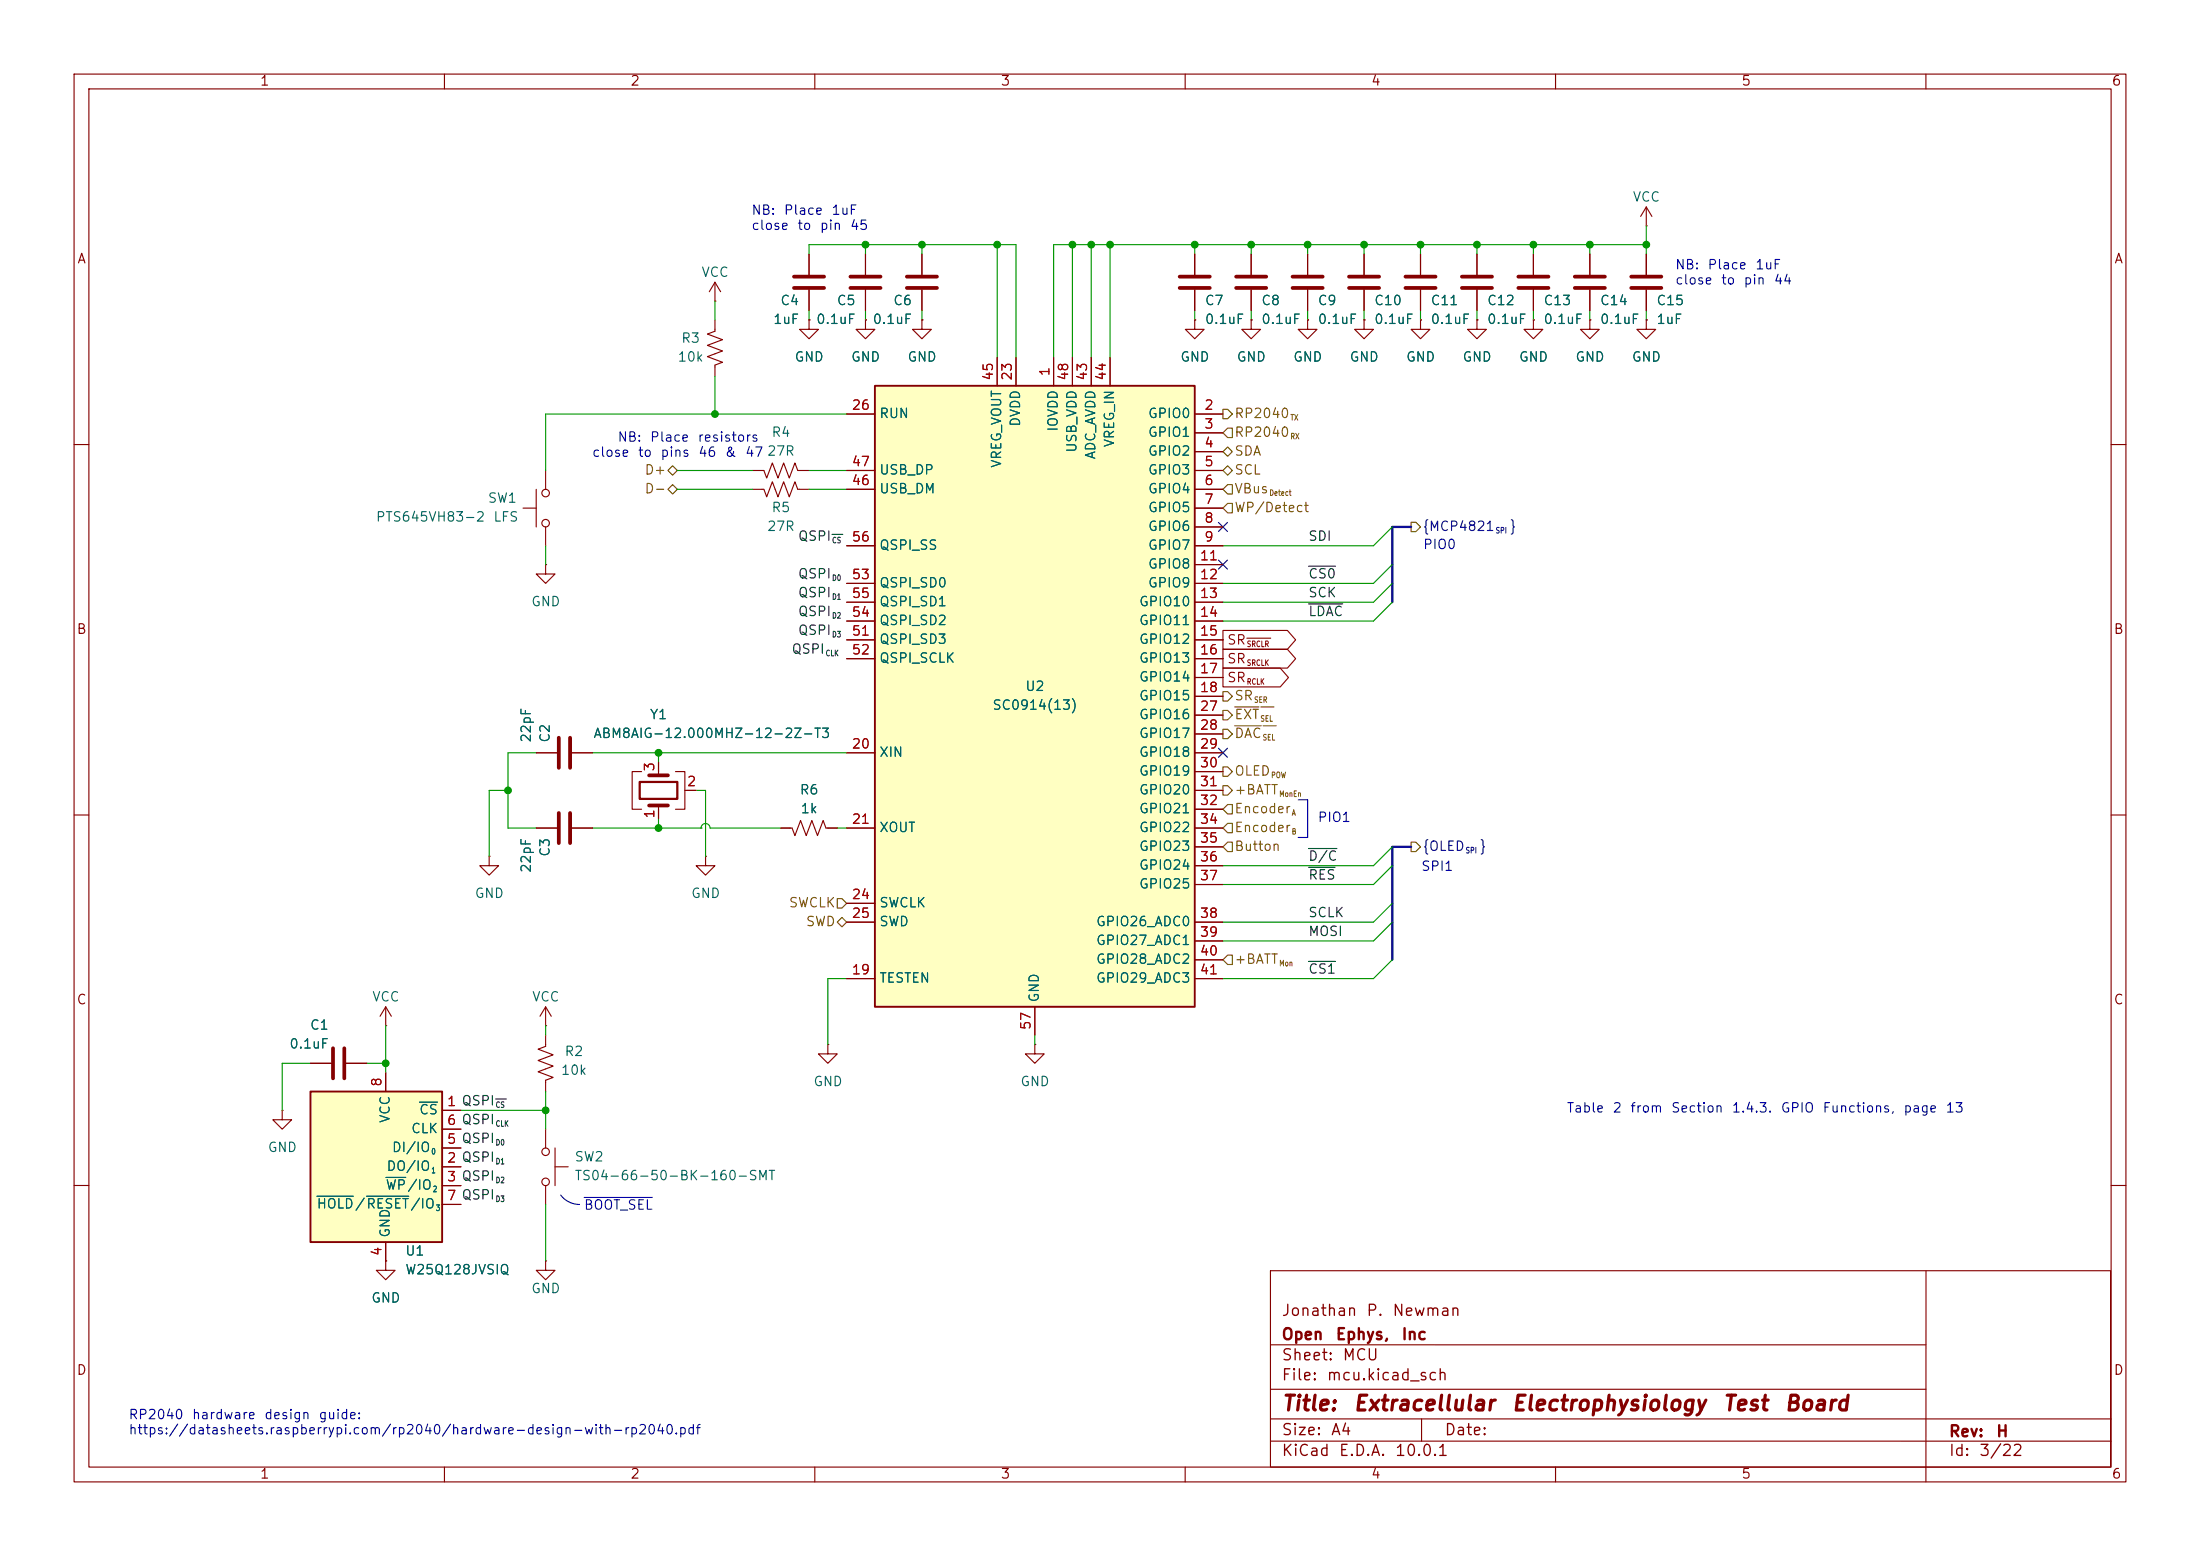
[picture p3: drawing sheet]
<svg xmlns="http://www.w3.org/2000/svg" width="297mm" height="210mm" viewBox="0 0 297 210" stroke-linecap="round" stroke-linejoin="round" font-family="sans-serif">
<g fill="none" stroke="#840000" stroke-width=".15">
<path d="M10 10h277v190h-277zM12 12h273v186h-273zM60 10v2M110 10v2M160 10v2M210 10v2M260 10v2M109.2 34.3v2.8M109.2 39.1v2.8M124.5 34.3v2.8M124.5 39.1v2.8M222.2 30.5h.1"/>
<path d="M222.2 27.9l.8 1.3M222.2 27.9l-.7 1.3M222.2 27.9v2.6M116.8 43.2v1.3h1.3l-1.3 1.2-1.2-1.2h1.2M116.8 43.2h.1M124.5 43.2v1.3h1.2l-1.2 1.2-1.3-1.2h1.3M124.5 43.2h.1M199.4 43.2v1.3h-1.3l1.3 1.2 1.3-1.2h-1.3M199.4 43.2h.1M222.2 43.2v1.3h-1.2l1.2 1.2 1.3-1.2h-1.3M222.2 43.2h.1M10 60h2"/>
<path d="M285 60h2M10 110h2M285 110h2M52.1 138.4h.1M52.1 135.9l.7 1.3M52.1 135.9l-.8 1.3M52.1 135.9v2.5M139.7 141v1.2h-1.3l1.3 1.3 1.3-1.3h-1.3M139.7 141h.1M10 160h2M52.1 170.2v1.3h-1.3l1.3 1.2 1.2-1.2h-1.2M52.1 170.2h.1"/>
<path d="M73.7 170.2v1.3h-1.3l1.3 1.2 1.2-1.2h-1.2M73.7 170.2h.1M171.5 171.5h113.4v26.5h-113.4zM260 171.5v28.5M285 160h2M60 198v2M110 198v2M160 198v2M171.5 194.5h113.5M171.5 191.5h113.5M171.5 187.5h88.5M171.5 181.5h88.5"/>
<path d="M191.9 191.5v3M210 198v2"/>
</g>
<path d="M107.2 37.3h4.1M107.2 38.9h4.1M122.4 37.3h4.1M122.4 38.9h4.1" fill="none" stroke="#840000" stroke-width=".51"/>
<path d="M118.1 52.1h43.2v83.8h-43.2z" fill="#ffffc2"/>
<path d="M118.1 52.1h43.2v83.8h-43.2z" fill="none" stroke="#840000" stroke-width=".25"/>
<g fill="none" stroke="#840000" stroke-width=".15">
<path d="M176.5 34.3v2.8M176.5 39.1v2.8M184.1 34.3v2.8M184.1 39.1v2.8M114.3 55.9h3.8M134.6 48.3v3.8M137.2 48.3v3.8M142.2 48.3v3.8M144.8 48.3v3.8M147.3 48.3v3.8M149.9 48.3v3.8M161.3 55.9h3.8"/>
<path d="M161.3 58.4h3.8M184.1 43.2v1.3h-1.2l1.2 1.2 1.3-1.2h-1.3M184.1 43.2h.1M191.8 43.2v1.3h-1.3l1.3 1.2 1.2-1.2h-1.2M191.8 43.2h.1M214.6 43.2v1.3h-1.2l1.2 1.2 1.3-1.2h-1.3M214.6 43.2h.1M114.3 63.5h3.8M114.3 66h3.8M114.3 73.7h3.8M114.3 78.7h3.8M161.3 61h3.8"/>
<path d="M161.3 63.5h3.8M161.3 66h3.8M161.3 68.6h3.8M161.3 71.1h3.8M161.3 73.7h3.8M161.3 76.2h3.8M161.3 78.7h3.8M114.3 81.3h3.8M114.3 83.8h3.8M114.3 86.4h3.8M114.3 88.9h3.8M161.3 81.3h3.8"/>
<path d="M161.3 83.8h3.8M161.3 86.4h3.8M161.3 88.9h3.8M161.3 91.4h3.8M161.3 94h3.8M161.3 96.5h3.8M161.3 99.1h3.8M72.4 101.6h2.8M77.2 101.6h2.8M86.6 104.1h-1.3v5.1h1.3M88.9 102.9v1.7M88.9 108.7v1.8"/>
<path d="M91.2 104.1h1.3v5.1h-1.3M92.5 106.7h1.5M114.3 101.6h3.8M114.3 111.8h3.8M161.3 101.6h3.8M161.3 111.8h3.8M161.3 104.1h3.8M161.3 106.7h3.8M161.3 109.2h3.8M161.3 114.3h3.8M161.3 116.8h3.8M161.3 119.4h3.8"/>
<path d="M114.3 132.1h3.8M114.3 121.9h3.8M114.3 124.5h3.8M139.7 135.9v3.8M161.3 132.1h3.8M161.3 124.5h3.8M161.3 127h3.8M161.3 129.5h3.8M111.8 141v1.2h-1.3l1.3 1.3 1.2-1.3h-1.2M111.8 141h.1"/>
</g>
<path d="M174.5 37.3h4.1M174.5 38.9h4.1M182.1 37.3h4.1M182.1 38.9h4.1M75.4 99.6v4M77 99.6v4M87.6 108.7h2.6M87.6 104.6h2.6" fill="none" stroke="#840000" stroke-width=".51"/>
<path d="M86.4 105.5h5v2.3h-5z" fill="none" stroke="#840000" stroke-width=".3"/>
<path d="M41.9 147.3h17.8v20.3h-17.8z" fill="#ffffc2"/>
<path d="M41.9 147.3h17.8v20.3h-17.8z" fill="none" stroke="#840000" stroke-width=".25"/>
<g fill="none" stroke="#840000" stroke-width=".15">
<path d="M96.5 38.1l.8 1.3M96.5 38.1l-.7 1.3M96.5 38.1v2.5M109.2 34.3v2.8M109.2 39.1v2.8M116.8 34.3v2.8M116.8 39.1v2.8M124.5 34.3v2.8M124.5 39.1v2.8M161.3 34.3v2.8M161.3 39.1v2.8M168.9 34.3v2.8"/>
<path d="M168.9 39.1v2.8M176.5 34.3v2.8M176.5 39.1v2.8M184.1 34.3v2.8M184.1 39.1v2.8M191.8 34.3v2.8M191.8 39.1v2.8M199.4 34.3v2.8M199.4 39.1v2.8M207 34.3v2.8M207 39.1v2.8M214.6 34.3v2.8"/>
<path d="M214.6 39.1v2.8M222.2 34.3v2.8M222.2 39.1v2.8M96.5 40.6h.1M96.5 43.2v1.5l-1 .4 2 .7-2 .8 2 .8-2 .7 2 .8-1 .4v1.5M109.2 43.2v1.3h1.3l-1.3 1.2-1.3-1.2h1.3M109.2 43.2h.1M114.3 55.9h3.8M116.8 43.2h.1M124.5 43.2h.1M134.6 48.3v3.8M137.2 48.3v3.8"/>
<path d="M142.2 48.3v3.8M144.8 48.3v3.8M147.3 48.3v3.8M149.9 48.3v3.8M161.3 43.2v1.3h-1.3l1.3 1.2 1.3-1.2h-1.3M161.3 43.2h.1M161.3 55.9h3.8M161.3 58.4h3.8M168.9 43.2v1.3h-1.3l1.3 1.2 1.3-1.2h-1.3M168.9 43.2h.1M176.5 43.2v1.3h-1.2l1.2 1.2 1.3-1.2h-1.3M176.5 43.2h.1"/>
<path d="M184.1 43.2h.1M191.8 43.2h.1M199.4 43.2h.1M207 43.2v1.3h-1.3l1.3 1.2 1.3-1.2h-1.3M207 43.2h.1M214.6 43.2h.1M222.2 43.2h.1M70.6 68.6h1.8M72.4 66v5.1M73.7 76.2v1.3h-1.3l1.3 1.2 1.2-1.2h-1.2M73.7 76.2h.1M73.7 63.5v2.5"/>
<path d="M73.7 71.1v2.6M101.6 66h1.5l.4 1.1 .8-2.1 .7 2.1 .8-2.1 .8 2.1 .7-2.1 .4 1h1.5M101.6 63.5h1.5l.4 1 .8-2 .7 2 .8-2 .8 2 .7-2 .4 1h1.5M114.3 66h3.8M114.3 63.5h3.8M114.3 73.7h3.8M114.3 78.7h3.8M161.3 66h3.8M161.3 63.5h3.8M161.3 68.6h3.8M161.3 61h3.8M161.3 71.1h3.8"/>
<path d="M161.3 73.7h3.8M161.3 76.2h3.8M161.3 78.7h3.8M114.3 81.3h3.8M114.3 83.8h3.8M114.3 86.4h3.8M114.3 88.9h3.8M161.3 81.3h3.8M161.3 83.8h3.8M161.3 86.4h3.8M161.3 88.9h3.8M161.3 91.4h3.8"/>
<path d="M161.3 94h3.8M161.3 96.5h3.8M161.3 99.1h3.8M165.1 90.2h7.7l1.1 1.2-1.1 1.3h-7.7zM165.1 85.1h8.7l1.1 1.3-1.1 1.2h-8.7zM165.1 87.6h8.7l1.1 1.3-1.1 1.3h-8.7zM168.3 86.1h3.2M66 115.6v1.2h-1.2l1.2 1.3 1.3-1.3h-1.3M66 115.6h.1M72.4 111.8h2.8M72.4 101.6h2.8M77.2 111.8h2.8"/>
<path d="M77.2 101.6h2.8M88.9 102.9v1.2M88.9 109.2v1.3M92.7 106.7h1.3M95.2 115.6v1.2h-1.2l1.2 1.3 1.3-1.3h-1.3M95.2 115.6h.1M105.4 111.8h1.5l.4 1 .8-2.1 .7 2.1 .8-2.1 .8 2.1 .7-2.1 .4 1.1h1.5M114.3 111.8h3.8M114.3 101.6h3.8M161.3 111.8h3.8M161.3 101.6h3.8M161.3 106.7h3.8"/>
<path d="M161.3 104.1h3.8M161.3 109.2h3.8M161.3 114.3h3.8M161.3 116.8h3.8M161.3 119.4h3.8M73.7 138.4h.1M73.7 139.7v1.5l-1.1 .4 2.1 .8-2.1 .7 2.1 .8-2.1 .8 2.1 .7-1 .4v1.5M73.7 135.9v2.5M73.7 135.9l.7 1.3M73.7 135.9l-.8 1.3M114.3 132.1h3.8M114.3 121.9h3.8"/>
<path d="M114.3 124.5h3.8M139.7 135.9v3.8M161.3 132.1h3.8M161.3 124.5h3.8M161.3 127h3.8M161.3 129.5h3.8M38.1 149.9v1.2h-1.3l1.3 1.3 1.3-1.3h-1.3M38.1 149.9h.1M41.9 143.5h2.8M46.7 143.5h2.8M52.1 144.8v2.5M59.7 149.9h2.5"/>
<path d="M59.7 157.5h2.5M59.7 154.9h2.5M59.7 152.4h2.5M73.7 152.4v2.5M74.9 157.5h1.8M74.9 154.9v5.1M52.1 170.2h.1M52.1 167.6v2.6M59.7 160h2.5M59.7 162.6h2.5M73.7 160v2.6"/>
<circle cx="73.7" cy="70.6" r=".51"/>
<circle cx="73.7" cy="66.5" r=".51"/>
<circle cx="73.7" cy="159.5" r=".51"/>
<circle cx="73.7" cy="155.4" r=".51"/>
</g>
<path d="M52.1 158.9h2.7M56.6 148.8h2.5M42.8 161.5h4.9M49.5 161.5h5.7" fill="none" stroke="#006464" stroke-width=".15"/>
<g fill="none" stroke="#840000" stroke-width=".51">
<path d="M114.8 37.3h4.1M114.8 38.9h4.1M159.3 37.3h4M159.3 38.9h4M166.9 37.3h4M166.9 38.9h4M189.7 37.3h4.1M189.7 38.9h4.1M197.4 37.3h4M197.4 38.9h4M205 37.3h4M205 38.9h4"/>
<path d="M212.6 37.3h4.1M212.6 38.9h4.1M220.2 37.3h4.1M220.2 38.9h4.1M75.4 109.7v4.1M77 109.7v4.1M45 141.5v4M46.5 141.5v4"/>
</g>
<g fill="none" stroke="#725600" stroke-width=".15">
<path d="M165.1 55.2h.6l.7 .7-.7 .6h-.6zM165.7 57.8h.7v1.3h-.7l-.6-.7zM90.2 66l.6-.6 .6 .6-.6 .7zM90.8 62.9l.6 .6-.6 .6-.6-.6zM165.1 61l.6-.7 .7 .7-.7 .6zM165.7 67.9h.7v1.3h-.7l-.6-.6zM165.7 62.9l.7 .6-.7 .6-.6-.6zM165.7 65.4h.7v1.3h-.7l-.6-.7zM190.5 70.5h.6l.7 .6-.7 .7h-.6zM165.1 93.3h.6l.7 .7-.7 .6h-.6zM165.1 95.9h.6l.7 .6-.7 .7h-.6zM165.1 98.4h.6l.7 .7-.7 .6h-.6z"/>
<path d="M166.7 95.4h3.3M166.7 98h3.6M170.2 95.4h1.8M170.5 98h1.8M165.1 106h.6l.7 .7-.7 .6h-.6zM165.1 103.5h.6l.7 .6-.7 .7h-.6zM165.7 108.6h.7v1.3h-.7l-.6-.7zM165.7 113.7h.7v1.2h-.7l-.6-.6zM165.7 111.1h.7v1.3h-.7l-.6-.6zM190.5 113.7h.6l.7 .6-.7 .6h-.6zM113 124.5l.7-.7 .6 .7-.6 .6zM113 121.3h.7l.6 .6-.6 .7h-.7z"/>
<path d="M165.7 128.9h.7v1.3h-.7l-.6-.7z"/>
</g>
<path d="M112.3 72.1h1.5M176.7 76.4h3.6M176.7 81.5h4.6M176.7 117.1h3.5M176.7 114.5h3.8M176.7 129.8h3.6M66.9 148.3h1.5" fill="none" stroke="#0f0f0f" stroke-width=".15"/>
<path d="M175.3 108h1.2v5h-1.2M75.7 161.3a3.2 3.2 0 0 0 2.5 1.3M78.9 161.6h9.2" fill="none" stroke="#0000c2" stroke-width=".15"/>
<path d="M190.5 71.1h-2.5v10.2M190.5 114.3h-2.5v15.2" fill="none" stroke="#000084" stroke-width=".3"/>
<g fill="none" stroke="#009600" stroke-width=".15">
<path d="M109.2 34.3v-1.3h28v15.3M116.8 33v1.3M124.5 33v1.3M134.6 33v15.3M144.8 33v15.3M147.3 33v15.3M149.9 33v15.3M161.3 33v1.3M168.9 33v1.3M176.5 33v1.3M184.1 33v1.3M191.8 33v1.3"/>
<path d="M199.4 33v1.3M207 33v1.3M214.6 33v1.3M222.2 33h-80v15.3M222.2 30.5v3.8M96.5 40.6v2.6M96.5 50.8v5.1M109.2 41.9v1.3M114.3 55.9h-40.6v7.6M116.8 41.9v1.3M124.5 41.9v1.3M161.3 41.9v1.3"/>
<path d="M168.9 41.9v1.3M176.5 41.9v1.3M184.1 41.9v1.3M191.8 41.9v1.3M199.4 41.9v1.3M207 41.9v1.3M214.6 41.9v1.3M222.2 41.9v1.3M73.7 73.7v2.5M91.4 66h10.2M91.4 63.5h10.2M109.2 66h5.1"/>
<path d="M109.2 63.5h5.1M188 78.7l-2.6 2.6h-20.3M188 76.2l-2.6 2.5h-20.3M188 71.1l-2.6 2.6h-20.3M188 81.3l-2.6 2.5h-20.3M68.6 106.7h-2.6v8.9M72.4 101.6h-3.8v10.2h3.8M80 101.6h34.3M80 111.8h14.6M88.9 101.6v1.3M88.9 110.5v1.3M94 106.7h1.2v8.9"/>
<path d="M94.6 111.8h.1M94.6 111.8a.61 .61 0 0 1 .6-.6 .61 .61 0 0 1 .7 .6h9.5M113 111.8h1.3M188 114.3l-2.6 2.5h-20.3M188 116.8l-2.6 2.6h-20.3M52.1 138.4v6.4M73.7 138.4v1.3M114.3 132.1h-2.5v8.9M139.7 139.7v1.3M188 124.5l-2.6 2.5h-20.3M188 121.9l-2.6 2.6h-20.3M188 129.5l-2.6 2.6h-20.3"/>
<path d="M41.9 143.5h-3.8v6.4M49.5 143.5h2.6M62.2 149.9h11.5M73.7 147.3v5.1M73.7 162.6v7.6"/>
</g>
<path d="M164.5 70.5l1.2 1.2M164.5 75.6l1.2 1.2M165.7 70.5l-1.2 1.2M165.7 75.6l-1.2 1.2M164.5 101l1.2 1.2M165.7 101l-1.2 1.2" fill="none" stroke="#000084" stroke-width=".15"/>
<g fill="#009600" stroke="#009600" stroke-width=".14">
<circle cx="52.1" cy="143.5" r=".46"/>
<circle cx="73.7" cy="149.9" r=".46"/>
<circle cx="222.2" cy="33" r=".46"/>
<circle cx="214.6" cy="33" r=".46"/>
<circle cx="207" cy="33" r=".46"/>
<circle cx="176.5" cy="33" r=".46"/>
<circle cx="199.4" cy="33" r=".46"/>
<circle cx="191.8" cy="33" r=".46"/>
<circle cx="184.1" cy="33" r=".46"/>
<circle cx="161.3" cy="33" r=".46"/>
<circle cx="168.9" cy="33" r=".46"/>
<circle cx="147.3" cy="33" r=".46"/>
<circle cx="144.8" cy="33" r=".46"/>
<circle cx="134.6" cy="33" r=".46"/>
<circle cx="124.5" cy="33" r=".46"/>
<circle cx="149.9" cy="33" r=".46"/>
<circle cx="116.8" cy="33" r=".46"/>
<circle cx="88.9" cy="101.6" r=".46"/>
<circle cx="88.9" cy="111.8" r=".46"/>
<circle cx="96.5" cy="55.9" r=".46"/>
<circle cx="68.6" cy="106.7" r=".46"/>
</g>
<g font-size="2" fill="#840000">
<text x="172.9" y="190.9">Title:</text>
<text x="182.6" y="190.9">Extracellular</text>
<text x="203.9" y="190.9">Electrophysiology</text>
<text x="232.5" y="190.9">Test</text>
<text x="240.8" y="190.9">Board</text>
</g>
<g font-size="1.5" fill="#840000">
<text x="172.9" y="178">Jonathan</text>
<text x="184.4" y="178">P.</text>
<text x="187.9" y="178">Newman</text>
<text x="172.9" y="184">Sheet:</text>
<text x="172.9" y="181.2">Open</text>
<text x="180.2" y="181.2">Ephys,</text>
<text x="181.1" y="184">MCU</text>
<text x="189.1" y="181.2">Inc</text>
<text x="172.9" y="186.7">File:</text>
<text x="179" y="186.7">mcu.kicad_sch</text>
<text x="172.9" y="196.9">KiCad</text>
<text x="172.9" y="194.1">Size:</text>
<text x="179.6" y="194.1">A4</text>
<text x="180.6" y="196.9">E.D.A.</text>
<text x="188.2" y="196.9">10.0.1</text>
<text x="194.9" y="194.1">Date:</text>
<text x="263" y="194.3">Rev:</text>
<text x="263" y="196.9">Id:</text>
<text x="267.1" y="196.9">3/22</text>
<text x="269.4" y="194.3">H</text>
</g>
<g font-size="1.3" fill="#840000">
<text x="35" y="11.9">1</text>
<text x="85" y="11.9">2</text>
<text x="135" y="11.9">3</text>
<text x="185" y="11.9">4</text>
<text x="235" y="11.9">5</text>
<text x="285" y="11.9">6</text>
<text x="10.3" y="35.9">A</text>
<text x="285.3" y="35.9">A</text>
<text x="10.3" y="85.9">B</text>
<text x="165.6" y="87.3">SR</text>
<text x="165.6" y="89.9">SR</text>
<text x="285.3" y="85.9">B</text>
<text x="165.6" y="92.4">SR</text>
<text x="10.3" y="135.9">C</text>
<text x="285.3" y="135.9">C</text>
<text x="10.3" y="185.9">D</text>
<text x="285.3" y="185.9">D</text>
<text x="35" y="199.9">1</text>
<text x="85" y="199.9">2</text>
<text x="135" y="199.9">3</text>
<text x="185" y="199.9">4</text>
<text x="235" y="199.9">5</text>
<text x="285" y="199.9">6</text>
</g>
<g font-size="1.3" fill="#0000c2">
<text x="101.3" y="29.3">NB:</text>
<text x="105.7" y="29.3">Place</text>
<text x="112.2" y="29.3">1uF</text>
<text x="101.3" y="31.4">close</text>
<text x="107.5" y="31.4">to</text>
<text x="110.6" y="31.4">pin</text>
<text x="114.7" y="31.4">45</text>
<text x="226.1" y="36.7">NB:</text>
<text x="226.1" y="38.7">close</text>
<text x="230.4" y="36.7">Place</text>
<text x="232.3" y="38.7">to</text>
<text x="235.3" y="38.7">pin</text>
<text x="236.9" y="36.7">1uF</text>
<text x="239.4" y="38.7">44</text>
<text x="83.3" y="59.9">NB:</text>
<text x="87.7" y="59.9">Place</text>
<text x="94.1" y="59.9">resistors</text>
<text x="79.8" y="62">close</text>
<text x="86" y="62">to</text>
<text x="89.1" y="62">pins</text>
<text x="94.2" y="62">46</text>
<text x="97.8" y="62">&amp;</text>
<text x="100.5" y="62">47</text>
<text x="192" y="74.4">PIO0</text>
<text x="177.8" y="111.3">PIO1</text>
<text x="191.8" y="117.9">SPI1</text>
<text x="211.4" y="150.5">Table</text>
<text x="217.6" y="150.5">2</text>
<text x="220" y="150.5">from</text>
<text x="225.5" y="150.5">Section</text>
<text x="233.7" y="150.5">1.4.3.</text>
<text x="240.3" y="150.5">GPIO</text>
<text x="246" y="150.5">Functions,</text>
<text x="256.9" y="150.5">page</text>
<text x="262.6" y="150.5">13</text>
<text x="78.7" y="163.6">BOOT_SEL</text>
<text x="17.3" y="191.9">RP2040</text>
<text x="25.8" y="191.9">hardware</text>
<text x="35.6" y="191.9">design</text>
<text x="42.9" y="191.9">guide:</text>
<text x="17.3" y="193.9">https://datasheets.raspberrypi.com/rp2040/hardware-design-with-rp2040.pdf</text>
</g>
<g font-size="1.3" fill="#006464">
<text x="220.3" y="27.5">VCC</text>
<text x="94.6" y="37.7">VCC</text>
<text x="105.3" y="41.5">C4</text>
<text x="112.9" y="41.5">C5</text>
<text x="120.5" y="41.5">C6</text>
<text x="162.6" y="41.5">C7</text>
<text x="170.2" y="41.5">C8</text>
<text x="177.8" y="41.5">C9</text>
<text x="185.4" y="41.5">C10</text>
<text x="193" y="41.5">C11</text>
<text x="200.7" y="41.5">C12</text>
<text x="208.3" y="41.5">C13</text>
<text x="215.9" y="41.5">C14</text>
<text x="223.5" y="41.5">C15</text>
<text x="91.9" y="46.6">R3</text>
<text x="104.3" y="44">1uF</text>
<text x="110.1" y="44">0.1uF</text>
<text x="117.7" y="44">0.1uF</text>
<text x="162.6" y="44">0.1uF</text>
<text x="170.2" y="44">0.1uF</text>
<text x="177.8" y="44">0.1uF</text>
<text x="185.4" y="44">0.1uF</text>
<text x="193" y="44">0.1uF</text>
<text x="200.7" y="44">0.1uF</text>
<text x="208.3" y="44">0.1uF</text>
<text x="215.9" y="44">0.1uF</text>
<text x="223.5" y="44">1uF</text>
<text x="91.4" y="49.1">10k</text>
<text x="107.2" y="49.1">GND</text>
<text x="114.8" y="49.1">GND</text>
<text x="122.4" y="49.1">GND</text>
<text x="159.3" y="49.1">GND</text>
<text x="166.9" y="49.1">GND</text>
<text x="174.5" y="49.1">GND</text>
<text x="182.1" y="49.1">GND</text>
<text x="189.7" y="49.1">GND</text>
<text x="197.4" y="49.1">GND</text>
<text x="205" y="49.1">GND</text>
<text x="212.6" y="49.1">GND</text>
<text x="220.2" y="49.1">GND</text>
<text x="104.1" y="59.3">R4</text>
<text x="118.6" y="56.7">RUN</text>
<text x="138" y="57.7" transform="rotate(-90 138 57.7)">DVDD</text>
<text x="143.1" y="58.3" transform="rotate(-90 143.1 58.3)">IOVDD</text>
<text x="154.9" y="56.7">GPIO0</text>
<text x="154.9" y="59.3">GPIO1</text>
<text x="103.5" y="61.8">27R</text>
<text x="118.6" y="64.4">USB_DP</text>
<text x="135.5" y="63.2" transform="rotate(-90 135.5 63.2)">VREG_VOUT</text>
<text x="145.6" y="61.2" transform="rotate(-90 145.6 61.2)">USB_VDD</text>
<text x="148.2" y="62.1" transform="rotate(-90 148.2 62.1)">ADC_AVDD</text>
<text x="150.7" y="60.5" transform="rotate(-90 150.7 60.5)">VREG_IN</text>
<text x="154.9" y="61.8">GPIO2</text>
<text x="154.9" y="64.4">GPIO3</text>
<text x="50.6" y="70.7">PTS645VH83-2</text>
<text x="65.8" y="68.2">SW1</text>
<text x="66.5" y="70.7">LFS</text>
<text x="103.5" y="72">27R</text>
<text x="104.1" y="69.4">R5</text>
<text x="118.6" y="66.9">USB_DM</text>
<text x="154.9" y="66.9">GPIO4</text>
<text x="154.9" y="69.4">GPIO5</text>
<text x="154.9" y="72">GPIO6</text>
<text x="118.6" y="74.5">QSPI_SS</text>
<text x="154.9" y="74.5">GPIO7</text>
<text x="154.9" y="77.1">GPIO8</text>
<text x="71.6" y="82.1">GND</text>
<text x="118.6" y="79.6">QSPI_SD0</text>
<text x="118.6" y="82.1">QSPI_SD1</text>
<text x="153.7" y="82.1">GPIO10</text>
<text x="154.9" y="79.6">GPIO9</text>
<text x="118.6" y="87.2">QSPI_SD3</text>
<text x="118.6" y="89.8">QSPI_SCLK</text>
<text x="118.6" y="84.7">QSPI_SD2</text>
<text x="153.7" y="84.7">GPIO11</text>
<text x="153.7" y="87.2">GPIO12</text>
<text x="153.7" y="89.8">GPIO13</text>
<text x="138.3" y="93.6">U2</text>
<text x="153.7" y="92.3">GPIO14</text>
<text x="153.7" y="94.8">GPIO15</text>
<text x="72" y="100.3" transform="rotate(-90 72 100.3)">22pF</text>
<text x="74.5" y="100.3" transform="rotate(-90 74.5 100.3)">C2</text>
<text x="80" y="99.9">ABM8AIG-12.000MHZ-12-2Z-T3</text>
<text x="87.6" y="97.4">Y1</text>
<text x="133.9" y="96.1">SC0914(13)</text>
<text x="153.7" y="97.4">GPIO16</text>
<text x="153.7" y="99.9">GPIO17</text>
<text x="107.9" y="107.5">R6</text>
<text x="118.6" y="102.5">XIN</text>
<text x="153.7" y="102.5">GPIO18</text>
<text x="153.7" y="105">GPIO19</text>
<text x="153.7" y="107.5">GPIO20</text>
<text x="108" y="110.1">1k</text>
<text x="118.6" y="112.6">XOUT</text>
<text x="153.7" y="110.1">GPIO21</text>
<text x="153.7" y="112.6">GPIO22</text>
<text x="72" y="117.9" transform="rotate(-90 72 117.9)">22pF</text>
<text x="74.5" y="115.7" transform="rotate(-90 74.5 115.7)">C3</text>
<text x="153.7" y="115.2">GPIO23</text>
<text x="153.7" y="117.7">GPIO24</text>
<text x="64" y="121.5">GND</text>
<text x="93.2" y="121.5">GND</text>
<text x="118.6" y="122.8">SWCLK</text>
<text x="118.6" y="125.3">SWD</text>
<text x="147.9" y="125.3">GPIO26_ADC0</text>
<text x="153.7" y="120.2">GPIO25</text>
<text x="147.9" y="127.9">GPIO27_ADC1</text>
<text x="147.9" y="130.4">GPIO28_ADC2</text>
<text x="50.2" y="135.5">VCC</text>
<text x="71.7" y="135.5">VCC</text>
<text x="118.6" y="132.9">TESTEN</text>
<text x="140.6" y="135.4" transform="rotate(-90 140.6 135.4)">GND</text>
<text x="147.9" y="132.9">GPIO29_ADC3</text>
<text x="39" y="141.8">0.1uF</text>
<text x="41.8" y="139.3">C1</text>
<text x="76.1" y="142.8">R2</text>
<text x="75.6" y="145.4">10k</text>
<text x="109.7" y="146.9">GND</text>
<text x="137.7" y="146.9">GND</text>
<text x="36.1" y="155.8">GND</text>
<text x="52.8" y="155.8">DI/IO</text>
<text x="52.9" y="151.7" transform="rotate(-90 52.9 151.7)">VCC</text>
<text x="55.4" y="153.3">CLK</text>
<text x="56.5" y="150.7">CS</text>
<text x="52" y="160.9">WP/IO</text>
<text x="52.1" y="158.3">DO/IO</text>
<text x="77.5" y="159.6">TS04-66-50-BK-160-SMT</text>
<text x="77.5" y="157.1">SW2</text>
<text x="42.7" y="163.4">HOLD/RESET/IO</text>
<text x="52.9" y="167.1" transform="rotate(-90 52.9 167.1)">GND</text>
<text x="54.6" y="169.8">U1</text>
<text x="54.6" y="172.3">W25Q128JVSIQ</text>
<text x="50" y="176.1">GND</text>
<text x="71.6" y="174.9">GND</text>
</g>
<g font-size="1.3" fill="#a90000">
<text x="134.4" y="51.5" transform="rotate(-90 134.4 51.5)">45</text>
<text x="136.9" y="51.5" transform="rotate(-90 136.9 51.5)">23</text>
<text x="142" y="50.9" transform="rotate(-90 142 50.9)">1</text>
<text x="144.5" y="51.5" transform="rotate(-90 144.5 51.5)">48</text>
<text x="147.1" y="51.5" transform="rotate(-90 147.1 51.5)">43</text>
<text x="149.6" y="51.5" transform="rotate(-90 149.6 51.5)">44</text>
<text x="114.9" y="55.6">26</text>
<text x="162.5" y="55.6">2</text>
<text x="162.5" y="58.2">3</text>
<text x="114.9" y="65.8">46</text>
<text x="114.9" y="63.2">47</text>
<text x="162.5" y="60.7">4</text>
<text x="162.5" y="63.2">5</text>
<text x="162.5" y="65.8">6</text>
<text x="162.5" y="68.3">7</text>
<text x="162.5" y="70.9">8</text>
<text x="114.9" y="73.4">56</text>
<text x="161.9" y="75.9">11</text>
<text x="162.5" y="73.4">9</text>
<text x="114.9" y="78.5">53</text>
<text x="114.9" y="83.6">54</text>
<text x="114.9" y="81">55</text>
<text x="161.9" y="78.5">12</text>
<text x="161.9" y="81">13</text>
<text x="161.9" y="83.6">14</text>
<text x="114.9" y="86.1">51</text>
<text x="114.9" y="88.6">52</text>
<text x="161.9" y="86.1">15</text>
<text x="161.9" y="88.6">16</text>
<text x="161.9" y="91.2">17</text>
<text x="161.9" y="93.7">18</text>
<text x="114.9" y="101.3">20</text>
<text x="161.9" y="96.3">27</text>
<text x="161.9" y="98.8">28</text>
<text x="161.9" y="101.3">29</text>
<text x="88.6" y="104.2" transform="rotate(-90 88.6 104.2)">3</text>
<text x="92.6" y="106.4">2</text>
<text x="161.9" y="103.9">30</text>
<text x="161.9" y="106.4">31</text>
<text x="88.6" y="110.6" transform="rotate(-90 88.6 110.6)">1</text>
<text x="114.9" y="111.5">21</text>
<text x="161.9" y="109">32</text>
<text x="161.9" y="111.5">34</text>
<text x="161.9" y="114">35</text>
<text x="161.9" y="116.6">36</text>
<text x="161.9" y="119.1">37</text>
<text x="114.9" y="121.7">24</text>
<text x="114.9" y="124.2">25</text>
<text x="161.9" y="124.2">38</text>
<text x="114.9" y="131.8">19</text>
<text x="161.9" y="126.7">39</text>
<text x="161.9" y="129.3">40</text>
<text x="161.9" y="131.8">41</text>
<text x="139.4" y="139.1" transform="rotate(-90 139.4 139.1)">57</text>
<text x="51.8" y="146.8" transform="rotate(-90 51.8 146.8)">8</text>
<text x="60.3" y="149.6">1 QSPI</text>
<text x="60.3" y="149.6">1</text>
<text x="60.3" y="154.7">5 QSPI</text>
<text x="60.3" y="152.1">6 QSPI</text>
<text x="60.3" y="154.7">5</text>
<text x="60.3" y="152.1">6</text>
<text x="60.3" y="157.2">2 QSPI</text>
<text x="60.3" y="159.8">3 QSPI</text>
<text x="60.3" y="157.2">2</text>
<text x="60.3" y="159.8">3</text>
<text x="60.3" y="162.3">7 QSPI</text>
<text x="60.3" y="162.3">7</text>
<text x="51.8" y="169.6" transform="rotate(-90 51.8 169.6)">4</text>
</g>
<g font-size="1.3" fill="#725600">
<text x="166.6" y="59.3">RP2040</text>
<text x="166.6" y="56.7">RP2040</text>
<text x="86.9" y="64.4">D+</text>
<text x="166.6" y="61.8">SDA</text>
<text x="166.6" y="64.4">SCL</text>
<text x="86.9" y="66.9">D-</text>
<text x="166.6" y="69.4">WP/Detect</text>
<text x="166.6" y="66.9">VBus</text>
<text x="166.6" y="94.8">SR</text>
<text x="166.6" y="97.4">EXT</text>
<text x="166.6" y="99.9">DAC</text>
<text x="166.6" y="107.5">+BATT</text>
<text x="166.6" y="105">OLED</text>
<text x="166.6" y="110.1">Encoder</text>
<text x="166.6" y="112.6">Encoder</text>
<text x="166.6" y="115.2">Button</text>
<text x="106.4" y="122.8">SWCLK</text>
<text x="108.7" y="125.3">SWD</text>
<text x="166.6" y="130.4">+BATT</text>
</g>
<g font-size="1.3" fill="#000084">
<text x="192" y="72">{MCP4821</text>
<text x="203.7" y="72">}</text>
<text x="192" y="115.2">{OLED</text>
<text x="199.7" y="115.2">}</text>
</g>
<g font-size="1.3" fill="#0f0f0f">
<text x="107.6" y="73.3">QSPI</text>
<text x="176.5" y="73.3">SDI</text>
<text x="107.6" y="83.5">QSPI</text>
<text x="107.6" y="78.4">QSPI</text>
<text x="107.6" y="80.9">QSPI</text>
<text x="176.5" y="80.9">SCK</text>
<text x="176.5" y="83.5">LDAC</text>
<text x="176.5" y="78.4">CS0</text>
<text x="106.8" y="88.6">QSPI</text>
<text x="107.6" y="86">QSPI</text>
<text x="176.5" y="119">RES</text>
<text x="176.5" y="116.5">D/C</text>
<text x="176.5" y="124.1">SCLK</text>
<text x="176.5" y="126.7">MOSI</text>
<text x="176.5" y="131.7">CS1</text>
</g>
<g font-size=".8" fill="#725600">
<text x="174.1" y="59.5">RX</text>
<text x="174.1" y="56.9">TX</text>
<text x="171.3" y="67.1">Detect</text>
<text x="169.2" y="95">SER</text>
<text x="170.1" y="97.6">SEL</text>
<text x="170.4" y="100.1">SEL</text>
<text x="171.5" y="105.2">POW</text>
<text x="172.6" y="107.7">MonEn</text>
<text x="174.3" y="110.3">A</text>
<text x="174.3" y="112.8">B</text>
<text x="172.6" y="130.6">Mon</text>
</g>
<g font-size=".8" fill="#0f0f0f">
<text x="112.3" y="73.5">CS</text>
<text x="112.3" y="83.7">D2</text>
<text x="112.3" y="78.6">D0</text>
<text x="112.3" y="81.1">D1</text>
<text x="111.4" y="88.7">CLK</text>
<text x="112.3" y="86.2">D3</text>
<text x="66.8" y="149.7">CS</text>
<text x="66.8" y="154.8">D0</text>
<text x="66.8" y="152.2">CLK</text>
<text x="66.8" y="159.9">D2</text>
<text x="66.8" y="157.3">D1</text>
<text x="66.8" y="162.4">D3</text>
</g>
<g font-size=".8" fill="#000084">
<text x="201.8" y="72.2">SPI</text>
<text x="197.8" y="115.4">SPI</text>
</g>
<g font-size=".8" fill="#840000">
<text x="168.3" y="87.5">SRCLR</text>
<text x="168.3" y="92.6">RCLK</text>
<text x="168.3" y="90">SRCLK</text>
</g>
<g font-size=".8" fill="#006464">
<text x="58.2" y="156">0</text>
<text x="58.2" y="158.5">1</text>
<text x="58.4" y="161.1">2</text>
<text x="58.8" y="163.6">3</text>
</g>
</svg>
